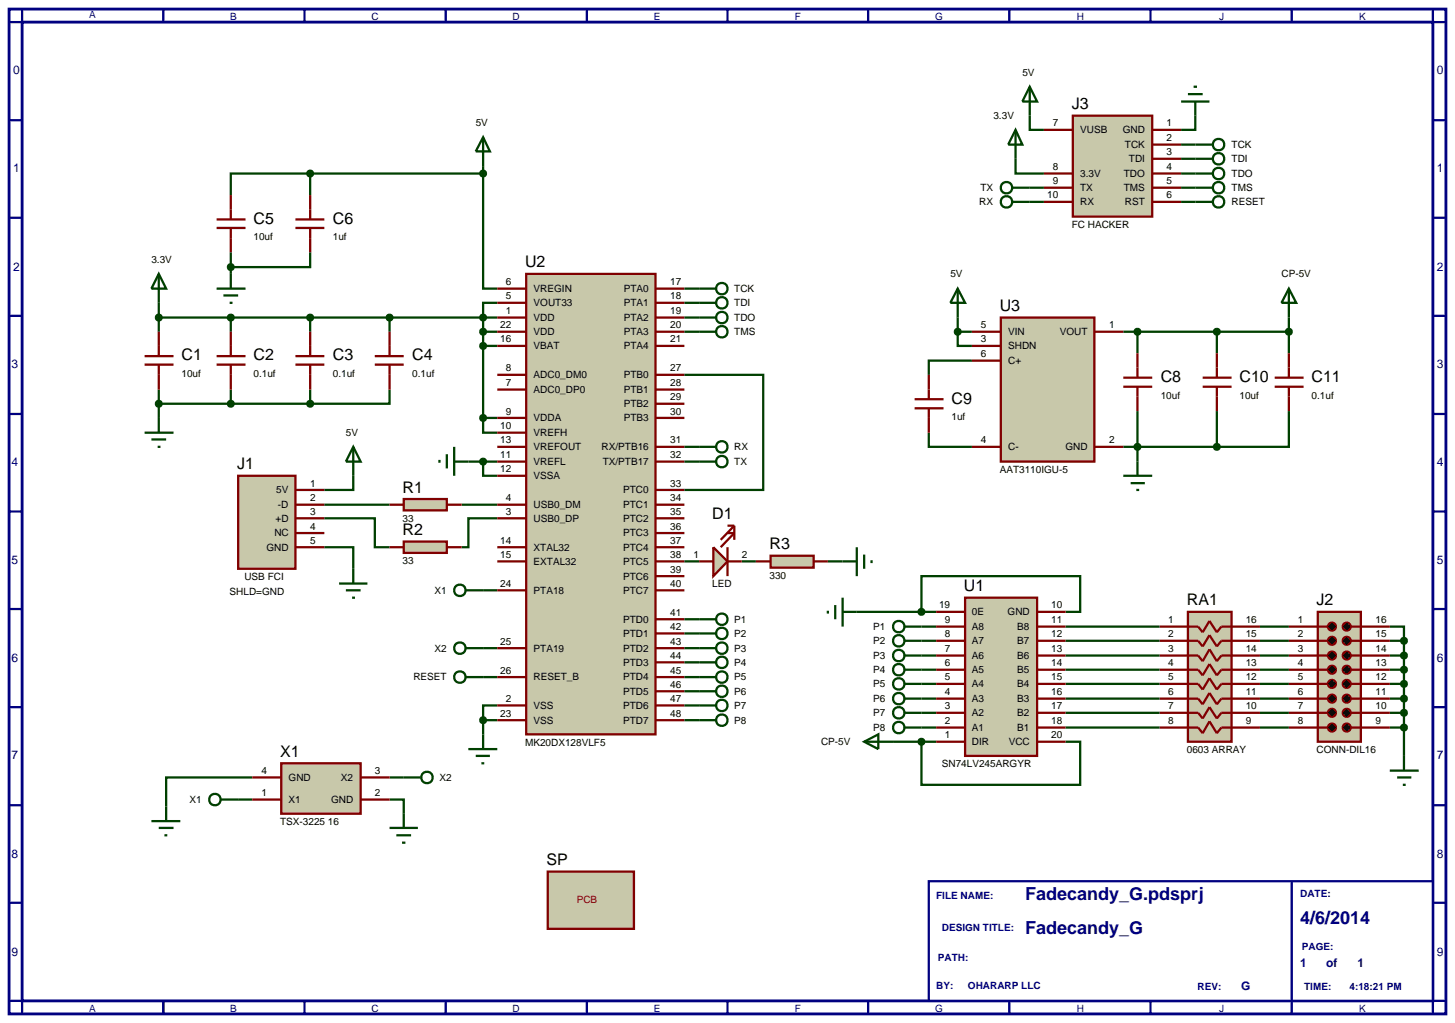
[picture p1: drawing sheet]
<svg xmlns="http://www.w3.org/2000/svg" width="257mm" height="180mm" viewBox="0 0 257 180" stroke-linecap="round" stroke-linejoin="round" font-family="sans-serif">
<path d="M1.6 1.6h253.4v177.2h-253.4zM3.9 3.9h248.8v172.6h-248.8z" fill="none" stroke="#000080" stroke-width=".5"/>
<path d="M3.9 1.6v2.3h-2.3M28.8 1.6v2.3" fill="none" stroke="#000080" stroke-width=".4"/>
<path d="M163.8 155.4h88.9v21.1h-88.9z" fill="#fff" stroke="#000080" stroke-width=".4"/>
<g fill="none" stroke="#000080" stroke-width=".4">
<path d="M53.7 1.6v2.3M78.6 1.6v2.3M103.5 1.6v2.3M128.3 1.6v2.3M153.1 1.6v2.3M178 1.6v2.3M202.9 1.6v2.3M227.8 1.6v2.3M252.7 1.6v2.3h2.3M1.6 21.2h2.3M1.6 38.4h2.3M252.7 21.2h2.3"/>
<path d="M252.7 38.4h2.3M1.6 55.7h2.3M252.7 55.7h2.3M1.6 73h2.3M252.7 73h2.3M1.6 90.2h2.3M252.7 90.2h2.3M1.6 107.4h2.3M252.7 107.4h2.3M1.6 124.7h2.3M252.7 124.7h2.3M1.6 142h2.3"/>
<path d="M1.6 159.2h2.3M227.8 155.4v23.4M252.7 142h2.3M252.7 159.2h2.3M1.6 176.5h2.3v2.3M28.8 176.5v2.3M53.7 176.5v2.3M78.6 176.5v2.3M103.5 176.5v2.3M128.3 176.5v2.3M153.1 176.5v2.3M178 176.5v2.3"/>
<path d="M202.9 176.5v2.3M255 176.5h-2.3v2.3"/>
</g>
<g fill="none" stroke="#004000" stroke-width=".4">
<path d="M54.7 30.6h-14v3.8M54.7 30.6h30.5M54.7 30.6v3.8M85.2 30.6v20.3h2.5M85.2 29.3v1.3M179.1 28v2.6h5M181.6 20.4v2.5h2.5M181.6 33.1h2.5M181.6 35.6h2.5M208.3 33.1h2.5M208.3 35.6h2.5M208.3 25.5h2.5"/>
<path d="M208.3 28h2.5M208.3 30.6h2.5M210.8 20.4v2.5h-2.5M28 56h59.7M28 53.4v5.1M40.7 44.5v3.8M40.7 56v2.5M54.7 44.5v2.6h-14M54.7 56v2.5M68.7 56v2.5M85.2 58.5h2.5M87.7 53.4h-2.5v20.3"/>
<path d="M120.7 56h2.6M120.7 58.5h2.6M120.7 50.9h2.6M120.7 53.4h2.6M168.9 58.5v2.5h2.5M168.9 58.5h2.5M168.9 56v2.5M198.1 58.5h29.2M200.6 58.5v3.8M214.6 58.5v3.8M227.3 56v6.3M28 68.7v5"/>
<path d="M28 71.2h26.7M40.7 68.7v2.5M54.7 68.7v2.5M68.7 68.7v2.5h-14M85.2 73.7v2.6h2.5M85.2 61h2.5M85.2 73.7h2.5M120.7 66.1h13.9v20.3h-13.9M120.7 78.8h2.6M163.8 76.3v2.5h7.6M171.4 63.6h-7.6v2.5M198.1 78.8h16.5"/>
<path d="M200.6 72.5v8.9M214.6 72.5v6.3M227.3 72.5v6.3h-12.7M57.2 91.4h8.9v5.1h2.6M57.2 96.5h5.1v3.8M57.2 89h11.5M62.3 83.9v2.5h-5.1M81.4 89h6.3M82.6 81.4h5.1M85.2 81.4v2.5h2.5M87.7 91.4h-5.1v5.1h-1.2M120.7 81.4h2.6"/>
<path d="M120.7 99h2.6M130.8 99h2.5M146 99h2.6M85.2 119.4h2.5M85.2 114.3h2.5M85.2 104.1h2.5M120.7 119.4h2.6M120.7 109.2h2.6M120.7 111.7h2.6M120.7 114.3h2.6M120.7 116.8h2.6M151.1 107.9h14"/>
<path d="M162.5 107.9v-6.3h28v6.3h-2.6M162.5 110.5h2.6M162.5 113h2.6M162.5 115.6h2.6M162.5 118.1h2.6M187.9 110.5h16.6M187.9 113h16.6M187.9 115.6h16.6M187.9 118.1h16.6M222.2 110.5h5.1M222.2 113h5.1M222.2 115.6h5.1"/>
<path d="M222.2 118.1h5.1M245.1 110.5h2.5v2.5M245.1 113h2.5M245.1 115.6h2.5M245.1 118.1h2.5M247.6 113v20.3M44.5 137.1h-15.2v5.1M68.7 137.1h2.5M85.2 127v2.5M85.2 127h2.5M87.7 124.4h-2.5v2.6M120.7 121.9h2.6"/>
<path d="M120.7 124.4h2.6M120.7 127h2.6M157.5 130.8h7.6M162.5 130.8v7.6h28v-7.6h-2.6M162.5 128.3h2.6M162.5 125.7h2.6M162.5 120.6h2.6M162.5 123.2h2.6M187.9 128.3h16.6M187.9 125.7h16.6M187.9 120.6h16.6M187.9 123.2h16.6"/>
<path d="M222.2 128.3h5.1M222.2 125.7h5.1M222.2 120.6h5.1M222.2 123.2h5.1M245.1 128.3h2.5M245.1 125.7h2.5M245.1 120.6h2.5M245.1 123.2h2.5M42 141h2.5M68.7 141h2.5v2.5"/>
</g>
<path d="M92.8 48.3h22.8v81.2h-22.8z" fill="#c8c8aa" stroke="#800000" stroke-width=".4"/>
<g fill="none" stroke="#800000" stroke-width=".4">
<path d="M87.7 50.9h5.1M87.7 53.4h5.1M87.7 56h5.1M87.7 58.5h5.1M115.6 50.9h5.1M115.6 53.4h5.1M115.6 56h5.1M115.6 58.5h5.1M87.7 61h5.1M87.7 66.1h5.1M87.7 68.7h5.1M87.7 73.7h5.1"/>
<path d="M87.7 76.3h5.1M87.7 78.8h5.1M115.6 61h5.1M115.6 66.1h5.1M115.6 68.7h5.1M115.6 73.7h5.1M115.6 78.8h5.1M115.6 71.2h5.1M87.7 81.4h5.1M87.7 83.9h5.1M87.7 89h5.1M87.7 91.4h5.1"/>
<path d="M87.7 96.5h5.1M87.7 99h5.1M115.6 81.4h5.1M115.6 89h5.1M115.6 91.4h5.1M115.6 96.5h5.1M115.6 99h5.1M115.6 86.4h5.1M115.6 94h5.1M87.7 104.1h5.1M87.7 114.3h5.1M87.7 119.4h5.1"/>
<path d="M115.6 104.1h5.1M115.6 114.3h5.1M115.6 119.4h5.1M115.6 101.6h5.1M115.6 109.2h5.1M115.6 111.7h5.1M115.6 116.8h5.1M87.7 124.4h5.1M87.7 127h5.1M115.6 124.4h5.1M115.6 127h5.1M115.6 121.9h5.1"/>
</g>
<path d="M209.5 107.9h7.7v22.9h-7.7z" fill="#c8c8aa" stroke="#800000" stroke-width=".4"/>
<path d="M204.5 110.5h6.8l.8 1 1.2-2 1.3 2 .8-1h6.8M204.5 113h6.8l.8 1 1.2-2 1.3 2 .8-1h6.8M204.5 115.6h6.8l.8 1 1.2-2.1 1.3 2.1 .8-1h6.8M204.5 118.1h6.8l.8 1 1.2-2 1.3 2 .8-1h6.8M204.5 120.6h6.8l.8 1 1.2-2 1.3 2 .8-1h6.8M204.5 123.2h6.8l.8 1 1.2-2 1.3 2 .8-1h6.8M204.5 125.7h6.8l.8 1 1.2-2 1.3 2 .8-1h6.8M204.5 128.3h6.8l.8 1 1.2-2.1 1.3 2.1 .8-1h6.8" fill="none" stroke="#800000" stroke-width=".4"/>
<path d="M170.2 105.4h12.7v27.9h-12.7z" fill="#c8c8aa" stroke="#800000" stroke-width=".4"/>
<g fill="none" stroke="#800000" stroke-width=".4">
<path d="M165.1 110.5h5.1M165.1 113h5.1M165.1 115.6h5.1M165.1 118.1h5.1M165.1 107.9h5.1M182.9 110.5h5M182.9 113h5M182.9 115.6h5M182.9 118.1h5M182.9 107.9h5M165.1 130.8h5.1M165.1 128.3h5.1"/>
<path d="M165.1 125.7h5.1M165.1 123.2h5.1M165.1 120.6h5.1M182.9 130.8h5M182.9 128.3h5M182.9 125.7h5M182.9 123.2h5M182.9 120.6h5"/>
</g>
<g fill="none" stroke="#004000" stroke-width=".4">
<path d="M85.2 24.2l1.2 2.5h-2.5zM85.2 24.2v5.1M28 48.3l1.3 2.6h-2.6zM28 48.3v5.1M159.5 110.5h3M159.5 113h3M159.5 115.6h3M159.5 118.1h3M159.5 120.6h3M159.5 123.2h3M159.5 125.7h3M159.5 128.3h3"/>
<circle cx="158.5" cy="115.6" r="1.01"/>
<circle cx="158.5" cy="113" r="1.01"/>
<circle cx="158.5" cy="110.5" r="1.01"/>
<circle cx="158.5" cy="118.1" r="1.01"/>
<circle cx="158.5" cy="128.3" r="1.01"/>
<circle cx="158.5" cy="125.7" r="1.01"/>
<circle cx="158.5" cy="123.2" r="1.01"/>
<circle cx="158.5" cy="120.6" r="1.01"/>
</g>
<path d="M84.8 55.7l.4-.2-.5 .5zM85.2 55.5l.4 .2 .1 .3zM85.2 56.5l.5-.5-.1 .3zM84.7 56l.5 .5-.3-.1z" fill="#004000" stroke="#004000" stroke-width=".4"/>
<path d="M84.7 56l.5-.5 .5 .5-.5 .5z" fill="#004000"/>
<path d="M84.8 58.2l.4-.2-.5 .5zM85.2 58l.4 .2 .1 .3zM85.2 59l.5-.5-.1 .3zM84.7 58.5l.5 .5-.3-.1z" fill="#004000" stroke="#004000" stroke-width=".4"/>
<path d="M84.7 58.5l.5-.5 .5 .5-.5 .5z" fill="#004000"/>
<path d="M84.8 60.7l.4-.2-.5 .5zM85.2 60.5l.4 .2 .1 .3zM85.7 61l-.1 .3-.4 .2zM84.7 61l.5 .5-.4-.2z" fill="#004000" stroke="#004000" stroke-width=".4"/>
<path d="M84.7 61l.5-.5 .5 .5-.5 .5z" fill="#004000"/>
<path d="M84.8 73.4l.4-.2-.5 .5zM85.2 73.2l.4 .2 .1 .3zM85.7 73.7l-.1 .3-.4 .2zM84.7 73.7l.5 .5-.4-.2z" fill="#004000" stroke="#004000" stroke-width=".4"/>
<path d="M84.7 73.7l.5-.5 .5 .5-.5 .5z" fill="#004000"/>
<path d="M80.1 78.8v5.1M77.5 81.1v.5M78.8 80.1v2.5M80.1 81.4h2.5" fill="none" stroke="#004000" stroke-width=".4"/>
<path d="M84.8 81.1l.4-.2-.5 .5zM85.2 80.9l.4 .2 .1 .3zM85.2 81.9l.5-.5-.1 .3zM84.7 81.4l.5 .5-.3-.1z" fill="#004000" stroke="#004000" stroke-width=".4"/>
<path d="M84.7 81.4l.5-.5 .5 .5-.5 .5z" fill="#004000"/>
<g fill="none" stroke="#004000" stroke-width=".4">
<path d="M123.3 50.9h3M123.3 53.4h3M123.3 56h3M123.3 58.5h3M123.3 78.8h3M123.3 81.4h3M82.1 119.4h3.1M123.3 119.4h3M123.3 109.2h3M123.3 111.7h3M123.3 114.3h3M123.3 116.8h3"/>
<path d="M123.3 121.9h3M123.3 124.4h3M123.3 127h3"/>
<circle cx="127.3" cy="50.9" r="1.01"/>
<circle cx="127.3" cy="58.5" r="1.01"/>
<circle cx="127.3" cy="53.4" r="1.01"/>
<circle cx="127.3" cy="56" r="1.01"/>
<circle cx="127.3" cy="78.8" r="1.01"/>
<circle cx="127.3" cy="81.4" r="1.01"/>
<circle cx="81.1" cy="119.4" r="1.01"/>
<circle cx="127.3" cy="116.8" r="1.01"/>
<circle cx="127.3" cy="119.4" r="1.01"/>
<circle cx="127.3" cy="109.2" r="1.01"/>
<circle cx="127.3" cy="111.7" r="1.01"/>
<circle cx="127.3" cy="114.3" r="1.01"/>
<circle cx="127.3" cy="121.9" r="1.01"/>
<circle cx="127.3" cy="124.4" r="1.01"/>
<circle cx="127.3" cy="127" r="1.01"/>
</g>
<path d="M71.2 88h7.6v2h-7.6z" fill="#c8c8aa" stroke="#800000" stroke-width=".4"/>
<path d="M68.7 89h2.5M78.8 89h2.6" fill="none" stroke="#800000" stroke-width=".4"/>
<path d="M71.2 95.5h7.6v2h-7.6z" fill="#c8c8aa" stroke="#800000" stroke-width=".4"/>
<path d="M68.7 96.5h2.5M78.8 96.5h2.6" fill="none" stroke="#800000" stroke-width=".4"/>
<path d="M232.4 107.9h7.6v22.9h-7.6z" fill="#c8c8aa" stroke="#800000" stroke-width=".4"/>
<g fill="none" stroke="#800000" stroke-width=".4">
<path d="M227.3 110.5h6.9M227.3 113h6.9M227.3 115.6h6.9M227.3 118.1h6.9M238.2 110.5h6.9M238.2 113h6.9M238.2 115.6h6.9M238.2 118.1h6.9M227.3 120.6h6.9M227.3 123.2h6.9M227.3 125.7h6.9M227.3 128.3h6.9"/>
<path d="M238.2 120.6h6.9M238.2 123.2h6.9M238.2 125.7h6.9M238.2 128.3h6.9"/>
</g>
<g fill="#000" stroke="#800000" stroke-width=".4">
<path d="M234.4 110l.5-.2-.7 .7zM234.9 109.8a.68 .68 0 0 1 .7 .7zM234.9 111.2l.7-.7a.68 .68 0 0 1-.7 .7zM234.2 110.5l.7 .7a.68 .68 0 0 1-.7-.7z"/>
<path d="M234.4 112.5l.5-.2-.7 .7zM234.9 112.3a.68 .68 0 0 1 .7 .7zM234.9 113.7l.7-.7a.68 .68 0 0 1-.7 .7zM234.2 113l.7 .7a.68 .68 0 0 1-.7-.7z"/>
<path d="M234.4 115.1l.5-.2-.7 .7zM234.9 114.9a.68 .68 0 0 1 .7 .7zM234.9 116.3l.7-.7a.68 .68 0 0 1-.7 .7zM234.2 115.6l.7 .7a.68 .68 0 0 1-.7-.7z"/>
<path d="M234.4 117.6l.5-.2-.7 .7zM234.9 117.4a.68 .68 0 0 1 .7 .7zM234.9 118.8l.7-.7a.68 .68 0 0 1-.7 .7zM234.2 118.1l.7 .7a.68 .68 0 0 1-.7-.7z"/>
<path d="M237 110l.5-.2-.7 .7zM237.5 109.8a.68 .68 0 0 1 .7 .7zM238.2 110.5a.68 .68 0 0 1-.7 .7zM236.8 110.5l.7 .7a.68 .68 0 0 1-.7-.7z"/>
<path d="M237 112.5l.5-.2-.7 .7zM237.5 112.3a.68 .68 0 0 1 .7 .7zM237.5 113.7l.7-.7a.68 .68 0 0 1-.7 .7zM236.8 113l.7 .7a.68 .68 0 0 1-.7-.7z"/>
<path d="M237 115.1l.5-.2-.7 .7zM237.5 114.9a.68 .68 0 0 1 .7 .7zM237.5 116.3l.7-.7a.68 .68 0 0 1-.7 .7zM236.8 115.6l.7 .7a.68 .68 0 0 1-.7-.7z"/>
<path d="M237 117.6l.5-.2-.7 .7zM237.5 117.4a.68 .68 0 0 1 .7 .7zM237.5 118.8l.7-.7a.68 .68 0 0 1-.7 .7zM236.8 118.1l.7 .7a.68 .68 0 0 1-.7-.7z"/>
<path d="M234.4 120.1l.5-.2-.7 .7zM234.9 119.9a.68 .68 0 0 1 .7 .7zM234.9 121.3l.7-.7a.68 .68 0 0 1-.7 .7zM234.2 120.6l.7 .7a.68 .68 0 0 1-.7-.7z"/>
<path d="M234.4 122.7l.5-.2-.7 .7zM234.9 122.5a.68 .68 0 0 1 .7 .7zM234.9 123.9l.7-.7a.68 .68 0 0 1-.7 .7zM234.2 123.2l.7 .7a.68 .68 0 0 1-.7-.7z"/>
<path d="M234.4 125.2l.5-.2-.7 .7zM234.9 125a.68 .68 0 0 1 .7 .7zM234.9 126.4l.7-.7a.68 .68 0 0 1-.7 .7zM234.2 125.7l.7 .7a.68 .68 0 0 1-.7-.7z"/>
<path d="M234.4 127.8l.5-.2-.7 .7zM234.9 127.6a.68 .68 0 0 1 .7 .7zM234.9 129l.7-.7a.68 .68 0 0 1-.7 .7zM234.2 128.3l.7 .7a.68 .68 0 0 1-.7-.7z"/>
<path d="M237 120.1l.5-.2-.7 .7zM237.5 119.9a.68 .68 0 0 1 .7 .7zM237.5 121.3l.7-.7a.68 .68 0 0 1-.7 .7zM236.8 120.6l.7 .7a.68 .68 0 0 1-.7-.7z"/>
<path d="M237 122.7l.5-.2-.7 .7zM237.5 122.5a.68 .68 0 0 1 .7 .7zM238.2 123.2a.68 .68 0 0 1-.7 .7zM236.8 123.2l.7 .7a.68 .68 0 0 1-.7-.7z"/>
<path d="M237 125.2l.5-.2-.7 .7zM237.5 125a.68 .68 0 0 1 .7 .7zM237.5 126.4l.7-.7a.68 .68 0 0 1-.7 .7zM236.8 125.7l.7 .7a.68 .68 0 0 1-.7-.7z"/>
<path d="M237 127.8l.5-.2-.7 .7zM237.5 127.6a.68 .68 0 0 1 .7 .7zM237.5 129l.7-.7a.68 .68 0 0 1-.7 .7zM236.8 128.3l.7 .7a.68 .68 0 0 1-.7-.7z"/>
</g>
<g fill="#000">
<path d="M234.9 109.8l.7 .7-.7 .7-.7-.7zM234.9 112.3l.7 .7-.7 .7-.7-.7zM234.9 114.9l.7 .7-.7 .7-.7-.7zM234.9 117.4l.7 .7-.7 .7-.7-.7zM237.5 109.8l.7 .7-.7 .7-.7-.7zM237.5 112.3l.7 .7-.7 .7-.7-.7zM236.8 115.6l.7-.7 .7 .7-.7 .7zM237.5 117.4l.7 .7-.7 .7-.7-.7zM234.9 119.9l.7 .7-.7 .7-.7-.7zM234.9 122.5l.7 .7-.7 .7-.7-.7zM234.9 125l.7 .7-.7 .7-.7-.7zM234.9 127.6l.7 .7-.7 .7-.7-.7z"/>
<path d="M237.5 119.9l.7 .7-.7 .7-.7-.7zM236.8 123.2l.7-.7 .7 .7-.7 .7zM237.5 125l.7 .7-.7 .7-.7-.7zM237.5 127.6l.7 .7-.7 .7-.7-.7z"/>
</g>
<path d="M245.1 135.9h5.1M246.4 137.1h2.5M247.4 138.4h.5M247.6 133.3v2.6" fill="none" stroke="#004000" stroke-width=".4"/>
<path d="M247.3 127.9l.3-.1-.5 .5zM247.6 127.8l.3 .1 .2 .4zM247.6 128.8l.5-.5-.2 .4zM247.1 128.3l.5 .5-.4-.2z" fill="#004000" stroke="#004000" stroke-width=".4"/>
<path d="M247.6 127.8l.5 .5-.5 .5-.5-.5z" fill="#004000"/>
<path d="M247.2 125.4l.4-.2-.5 .5zM247.6 125.2l.4 .2 .1 .3zM247.6 126.2l.5-.5-.2 .4zM247.1 125.7l.5 .5-.4-.2z" fill="#004000" stroke="#004000" stroke-width=".4"/>
<path d="M247.6 125.2l.5 .5-.5 .5-.5-.5z" fill="#004000"/>
<path d="M247.3 122.8l.3-.1-.5 .5zM247.6 122.7l.3 .1 .2 .4zM247.6 123.7l.5-.5-.1 .3zM247.1 123.2l.5 .5-.4-.2z" fill="#004000" stroke="#004000" stroke-width=".4"/>
<path d="M247.6 122.7l.5 .5-.5 .5-.5-.5z" fill="#004000"/>
<path d="M247.3 120.2l.3-.1-.5 .5zM247.6 120.1l.3 .1 .2 .4zM247.6 121.1l.5-.5-.1 .3zM247.1 120.6l.5 .5-.4-.2z" fill="#004000" stroke="#004000" stroke-width=".4"/>
<path d="M247.6 120.1l.5 .5-.5 .5-.5-.5z" fill="#004000"/>
<path d="M247.3 117.7l.3-.1-.5 .5zM247.6 117.6l.4 .2 .1 .3zM247.6 118.6l.5-.5-.2 .4zM247.1 118.1l.5 .5-.4-.2z" fill="#004000" stroke="#004000" stroke-width=".4"/>
<path d="M247.6 117.6l.5 .5-.5 .5-.5-.5z" fill="#004000"/>
<path d="M247.3 115.2l.3-.1-.5 .5zM247.6 115.1l.3 .1 .2 .4zM247.6 116.1l.5-.5-.2 .4zM247.1 115.6l.5 .5-.4-.2z" fill="#004000" stroke="#004000" stroke-width=".4"/>
<path d="M247.6 115.1l.5 .5-.5 .5-.5-.5z" fill="#004000"/>
<path d="M247.2 112.7l.4-.2-.5 .5zM247.6 112.5l.4 .2 .1 .3zM247.6 113.5l.5-.5-.2 .4zM247.1 113l.5 .5-.4-.2z" fill="#004000" stroke="#004000" stroke-width=".4"/>
<path d="M247.6 112.5l.5 .5-.5 .5-.5-.5z" fill="#004000"/>
<path d="M161.3 72h5.1M161.3 70.4h5.1M163.8 66.1v4.3M163.8 72v4.3" fill="none" stroke="#800000" stroke-width=".4"/>
<path d="M176.5 56h16.5v25.4h-16.5z" fill="#c8c8aa" stroke="#800000" stroke-width=".4"/>
<path d="M171.4 58.5h5.1M193 58.5h5.1M171.4 61h5.1M171.4 63.6h5.1M171.4 78.8h5.1M193 78.8h5.1" fill="none" stroke="#800000" stroke-width=".4"/>
<path d="M42 83.9h10.1v16.4h-10.1z" fill="#c8c8aa" stroke="#800000" stroke-width=".4"/>
<path d="M52.1 86.4h5.1M52.1 89h5.1M52.1 91.4h5.1M52.1 94h5.1M52.1 96.5h5.1" fill="none" stroke="#800000" stroke-width=".4"/>
<path d="M168.9 50.9l1.3 2.5h-2.6zM168.9 50.9v5.1M62.3 78.8l1.3 2.6h-2.6zM62.3 78.8v5.1M198.1 83.9h5.1M199.4 85.2h2.5M200.4 86.4h.5M200.6 81.4v2.5M59.8 102.9h5M61 104.1h2.6M62.1 105.4h.5M62.3 100.3v2.6" fill="none" stroke="#004000" stroke-width=".4"/>
<path d="M168.6 58.1l.3-.1-.5 .5zM168.9 58l.4 .2 .1 .3zM169.4 58.5l-.1 .3-.4 .2zM168.4 58.5l.5 .5-.3-.1z" fill="#004000" stroke="#004000" stroke-width=".4"/>
<path d="M168.4 58.5l.5-.5 .5 .5-.5 .5z" fill="#004000"/>
<path d="M198.1 68.2h5.1M198.1 66.6h5.1M200.6 62.3v4.3M200.6 68.2v4.3M212.1 68.2h5.1M212.1 66.6h5.1M214.6 62.3v4.3M214.6 68.2v4.3M224.8 68.2h5.1M224.8 66.6h5.1M227.3 62.3v4.3M227.3 68.2v4.3" fill="none" stroke="#800000" stroke-width=".4"/>
<path d="M200.2 78.5l.4-.2-.5 .5zM200.6 78.3l.4 .2 .1 .3zM200.6 79.3l.5-.5-.1 .3zM200.1 78.8l.5 .5-.4-.2z" fill="#004000" stroke="#004000" stroke-width=".4"/>
<path d="M200.1 78.8l.5-.5 .5 .5-.5 .5z" fill="#004000"/>
<path d="M200.3 58.1l.3-.1-.5 .5zM200.6 58l.4 .2 .1 .3zM200.6 59l.5-.5-.1 .3zM200.1 58.5l.5 .5-.4-.2z" fill="#004000" stroke="#004000" stroke-width=".4"/>
<path d="M200.6 58l.5 .5-.5 .5-.5-.5z" fill="#004000"/>
<path d="M214.3 58.1l.3-.1-.5 .5zM214.6 58l.4 .2 .1 .3zM215.1 58.5l-.1 .3-.4 .2zM214.1 58.5l.5 .5-.4-.2z" fill="#004000" stroke="#004000" stroke-width=".4"/>
<path d="M214.6 58l.5 .5-.5 .5-.5-.5z" fill="#004000"/>
<path d="M214.2 78.5l.4-.2-.5 .5zM214.6 78.3l.4 .2 .1 .3zM215.1 78.8l-.1 .3-.4 .2zM214.1 78.8l.5 .5-.4-.2z" fill="#004000" stroke="#004000" stroke-width=".4"/>
<path d="M214.1 78.8l.5-.5 .5 .5-.5 .5z" fill="#004000"/>
<path d="M181.6 15.3l1.3 2.6h-2.6zM181.6 15.3v5.1M227.3 50.9l1.3 2.5h-2.6zM227.3 50.9v5.1" fill="none" stroke="#004000" stroke-width=".4"/>
<path d="M227 58.1l.3-.1-.5 .5zM227.3 58l.4 .2 .1 .3zM227.8 58.5l-.1 .3-.4 .2zM226.8 58.5l.5 .5-.4-.2z" fill="#004000" stroke="#004000" stroke-width=".4"/>
<path d="M227.3 58l.5 .5-.5 .5-.5-.5z" fill="#004000"/>
<g fill="none" stroke="#004000" stroke-width=".4">
<path d="M208.3 17.9h5M209.5 16.6h2.6M210.5 15.3h.6M210.8 17.9v2.5M178.5 33.1h3.1M178.5 35.6h3.1M179.1 22.9l1.2 2.6h-2.5zM179.1 22.9v5.1M210.8 25.5h3M210.8 28h3M210.8 30.6h3M210.8 33.1h3"/>
<path d="M210.8 35.6h3"/>
<circle cx="177.5" cy="35.6" r="1.01"/>
<circle cx="177.5" cy="33.1" r="1.01"/>
<circle cx="214.9" cy="35.6" r="1.01"/>
<circle cx="214.9" cy="25.5" r="1.01"/>
<circle cx="214.9" cy="33.1" r="1.01"/>
<circle cx="214.9" cy="28" r="1.01"/>
<circle cx="214.9" cy="30.6" r="1.01"/>
</g>
<path d="M189.2 20.4h14v17.8h-14z" fill="#c8c8aa" stroke="#800000" stroke-width=".4"/>
<g fill="none" stroke="#800000" stroke-width=".4">
<path d="M184.1 22.9h5.1M184.1 30.6h5.1M184.1 33.1h5.1M184.1 35.6h5.1M203.2 22.9h5.1M203.2 30.6h5.1M203.2 33.1h5.1M203.2 35.6h5.1M203.2 25.5h5.1M203.2 28h5.1M28 58.5v4.3M40.7 58.5v4.3"/>
<path d="M54.7 58.5v4.3M68.7 58.5v4.3M25.5 64.3h5.1M25.5 62.8h5.1M28 64.3v4.4M38.2 64.3h5.1M38.2 62.8h5.1M40.7 64.3v4.4M52.1 64.3h5.1M52.1 62.8h5.1M54.7 64.3v4.4M66.1 64.3h5.1"/>
<path d="M66.1 62.8h5.1M68.7 64.3v4.4"/>
</g>
<g fill="none" stroke="#004000" stroke-width=".4">
<path d="M25.5 76.3h5.1M26.7 77.5h2.6M27.8 78.8h.5M28 73.7v2.6M82.1 104.1h3.1M82.1 114.3h3.1M71.2 137.1h3M26.7 144.8h5.1M28 146h2.6M29 147.3h.5M29.3 142.2v2.6M38.9 141h3.1"/>
<path d="M68.7 146h5M69.9 147.3h2.6M70.9 148.6h.6M71.2 143.5v2.5"/>
<circle cx="81.1" cy="114.3" r="1.01"/>
<circle cx="81.1" cy="104.1" r="1.01"/>
<circle cx="75.3" cy="137.1" r="1.01"/>
<circle cx="37.9" cy="141" r="1.01"/>
</g>
<path d="M27.7 70.8l.3-.1-.5 .5zM28 70.7l.4 .2 .1 .3zM28 71.7l.5-.5-.1 .3zM27.5 71.2l.5 .5-.4-.2z" fill="#004000" stroke="#004000" stroke-width=".4"/>
<path d="M28 70.7l.5 .5-.5 .5-.5-.5z" fill="#004000"/>
<path d="M40.4 70.8l.3-.1-.5 .5zM40.7 70.7l.4 .2 .1 .3zM40.7 71.7l.5-.5-.1 .3zM40.2 71.2l.5 .5-.4-.2z" fill="#004000" stroke="#004000" stroke-width=".4"/>
<path d="M40.7 70.7l.5 .5-.5 .5-.5-.5z" fill="#004000"/>
<path d="M54.4 70.8l.3-.1-.5 .5zM54.7 70.7l.3 .1 .2 .4zM54.7 71.7l.5-.5-.2 .4zM54.2 71.2l.5 .5-.4-.2z" fill="#004000" stroke="#004000" stroke-width=".4"/>
<path d="M54.7 70.7l.5 .5-.5 .5-.5-.5z" fill="#004000"/>
<path d="M40.3 55.7l.4-.2-.5 .5zM40.7 55.5l.4 .2 .1 .3zM40.7 56.5l.5-.5-.1 .3zM40.2 56l.5 .5-.4-.2z" fill="#004000" stroke="#004000" stroke-width=".4"/>
<path d="M40.2 56l.5-.5 .5 .5-.5 .5z" fill="#004000"/>
<path d="M54.3 55.7l.4-.2-.5 .5zM54.7 55.5l.3 .1 .2 .4zM54.7 56.5l.5-.5-.2 .4zM54.2 56l.5 .5-.4-.2z" fill="#004000" stroke="#004000" stroke-width=".4"/>
<path d="M54.2 56l.5-.5 .5 .5-.5 .5z" fill="#004000"/>
<path d="M68.3 55.7l.4-.2-.5 .5zM68.7 55.5l.3 .1 .2 .4zM69.2 56l-.2 .4-.3 .1zM68.2 56l.5 .5-.4-.2z" fill="#004000" stroke="#004000" stroke-width=".4"/>
<path d="M68.2 56l.5-.5 .5 .5-.5 .5z" fill="#004000"/>
<path d="M27.6 55.7l.4-.2-.5 .5zM28 55.5l.4 .2 .1 .3zM28 56.5l.5-.5-.1 .3zM27.5 56l.5 .5-.4-.2z" fill="#004000" stroke="#004000" stroke-width=".4"/>
<path d="M27.5 56l.5-.5 .5 .5-.5 .5z" fill="#004000"/>
<path d="M38.2 38.7h5.1M40.7 34.4v4.3M52.1 38.7h5.1M54.7 34.4v4.3M38.2 40.2h5.1M40.7 40.2v4.3M52.1 40.2h5.1M54.7 40.2v4.3" fill="none" stroke="#800000" stroke-width=".4"/>
<path d="M38.2 50.9h5.1M39.4 52.1h2.6M40.5 53.4h.5M40.7 48.3v2.6" fill="none" stroke="#004000" stroke-width=".4"/>
<path d="M40.4 46.7l.3-.1-.5 .5zM40.7 46.6l.4 .2 .1 .3zM40.7 47.6l.5-.5-.1 .3zM40.2 47.1l.5 .5-.4-.2z" fill="#004000" stroke="#004000" stroke-width=".4"/>
<path d="M40.7 46.6l.5 .5-.5 .5-.5-.5z" fill="#004000"/>
<path d="M84.8 30.3l.4-.2-.5 .5zM85.2 30.1l.4 .2 .1 .3zM85.2 31.1l.5-.5-.1 .3zM84.7 30.6l.5 .5-.3-.1z" fill="#004000" stroke="#004000" stroke-width=".4"/>
<path d="M84.7 30.6l.5-.5 .5 .5-.5 .5z" fill="#004000"/>
<path d="M54.3 30.3l.4-.2-.5 .5zM54.7 30.1l.3 .1 .2 .4zM54.7 31.1l.5-.5-.2 .4zM54.2 30.6l.5 .5-.4-.2z" fill="#004000" stroke="#004000" stroke-width=".4"/>
<path d="M54.2 30.6l.5-.5 .5 .5-.5 .5z" fill="#004000"/>
<path d="M125.8 96.5l2.5 2.5-2.5 2.6z" fill="#c8c8aa" stroke="#800000" stroke-width=".4"/>
<path d="M123.3 99h2.5M128.3 96.5v5.1M128.3 94h1.2l-2.4 2.5M128.3 92.7h1.2M128.3 99h2.5M129.5 92.7l-2.4 2.5M129.5 92.7v2.5" fill="none" stroke="#800000" stroke-width=".4"/>
<path d="M135.9 98h7.6v2.1h-7.6z" fill="#c8c8aa" stroke="#800000" stroke-width=".4"/>
<path d="M133.3 99h2.6M143.5 99h2.5" fill="none" stroke="#800000" stroke-width=".4"/>
<path d="M148.6 99h2.5M151.1 96.5v5.1M152.4 97.8v2.5M153.7 98.8v.5M82.6 132.1h5.1M83.9 133.3h2.5M84.9 134.6h.5M85.2 129.5v2.6" fill="none" stroke="#004000" stroke-width=".4"/>
<path d="M84.8 126.7l.4-.2-.5 .5zM85.2 126.5l.3 .1 .2 .4zM85.2 127.5l.5-.5-.2 .4zM84.7 127l.5 .5-.3-.1z" fill="#004000" stroke="#004000" stroke-width=".4"/>
<path d="M84.7 127l.5-.5 .5 .5-.5 .5z" fill="#004000"/>
<path d="M49.6 134.6h14v8.9h-14z" fill="#c8c8aa" stroke="#800000" stroke-width=".4"/>
<path d="M44.5 137.1h5.1M63.6 137.1h5.1M44.5 141h5.1M63.6 141h5.1" fill="none" stroke="#800000" stroke-width=".4"/>
<path d="M146 107.7v.5M147.3 106.7v2.5M148.6 107.9h2.5M148.6 105.4v5.1M152.4 130.8l2.5-1.3v2.6zM152.4 130.8h5.1" fill="none" stroke="#004000" stroke-width=".4"/>
<path d="M162.2 107.5l.3-.1-.5 .5zM162.5 107.4l.3 .1 .2 .4zM163 107.9l-.1 .3-.4 .2zM162 107.9l.5 .5-.4-.2z" fill="#004000" stroke="#004000" stroke-width=".4"/>
<path d="M162.5 107.4l.5 .5-.5 .5-.5-.5z" fill="#004000"/>
<path d="M162.2 130.4l.3-.1-.5 .5zM162.5 130.3l.4 .2 .1 .3zM163 130.8l-.2 .4-.3 .1zM162 130.8l.5 .5-.3-.1z" fill="#004000" stroke="#004000" stroke-width=".4"/>
<path d="M162.5 130.3l.5 .5-.5 .5-.5-.5z" fill="#004000"/>
<path d="M96.6 153.7h15.2v10.1h-15.2z" fill="#c8c8aa" stroke="#800000" stroke-width=".4"/>
<g font-size="3.2" fill="#000080">
<text x="180.8" y="158.8">Fadecandy_G.pdsprj</text>
<text x="180.8" y="164.7">Fadecandy_G</text>
<text x="229.3" y="162.9">4/6/2014</text>
</g>
<g font-size="2.8">
<text x="189" y="19.3">J3</text>
<text x="44.7" y="39.5">C5</text>
<text x="58.7" y="39.5">C6</text>
<text x="92.6" y="47.2">U2</text>
<text x="176.3" y="54.9">U3</text>
<text x="32" y="63.6">C1</text>
<text x="44.7" y="63.6">C2</text>
<text x="58.7" y="63.6">C3</text>
<text x="72.7" y="63.6">C4</text>
<text x="167.8" y="71.3">C9</text>
<text x="204.7" y="67.4">C8</text>
<text x="218.6" y="67.4">C10</text>
<text x="231.3" y="67.4">C11</text>
<text x="41.8" y="82.8">J1</text>
<text x="71" y="86.9">R1</text>
<text x="71" y="94.4">R2</text>
<text x="125.6" y="91.6">D1</text>
<text x="135.7" y="96.9">R3</text>
<text x="170" y="104.3">U1</text>
<text x="209.3" y="106.8">RA1</text>
<text x="232.2" y="106.8">J2</text>
<text x="49.4" y="133.5">X1</text>
<text x="96.4" y="152.5">SP</text>
</g>
<g font-size="2.1" fill="#000080">
<text x="2.3" y="13.1">0</text>
<text x="253.4" y="13.1">0</text>
<text x="2.3" y="30.4">1</text>
<text x="253.4" y="30.4">1</text>
<text x="2.3" y="47.7">2</text>
<text x="253.4" y="47.7">2</text>
<text x="2" y="64.9">3</text>
<text x="253.4" y="64.9">3</text>
<text x="2" y="82.2">4</text>
<text x="253.4" y="82.2">4</text>
<text x="2" y="99.4">5</text>
<text x="253.4" y="99.4">5</text>
<text x="2" y="116.7">6</text>
<text x="253.4" y="116.7">6</text>
<text x="2" y="133.9">7</text>
<text x="253.4" y="133.9">7</text>
<text x="2" y="151.2">8</text>
<text x="253.4" y="151.2">8</text>
<text x="2" y="168.5">9</text>
<text x="229.3" y="170.5">1</text>
<text x="233.9" y="170.5">of</text>
<text x="239.4" y="170.5">1</text>
<text x="253.4" y="168.5">9</text>
<text x="218.9" y="174.6">G</text>
</g>
<g font-size="1.8" fill="#000080">
<text x="15.7" y="3.2">A</text>
<text x="40.6" y="3.5">B</text>
<text x="65.5" y="3.5">C</text>
<text x="90.4" y="3.5">D</text>
<text x="115.3" y="3.5">E</text>
<text x="140.2" y="3.5">F</text>
<text x="164.9" y="3.5">G</text>
<text x="189.9" y="3.5">H</text>
<text x="215" y="3.5">J</text>
<text x="239.7" y="3.5">K</text>
<text x="165.1" y="158.6">FILE NAME:</text>
<text x="229.3" y="158.1">DATE:</text>
<text x="166.1" y="164.2">DESIGN TITLE:</text>
<text x="229.6" y="167.5">PAGE:</text>
<text x="165.4" y="169.5">PATH:</text>
<text x="15.7" y="178.4">A</text>
<text x="40.6" y="178.4">B</text>
<text x="65.5" y="178.4">C</text>
<text x="90.4" y="178.4">D</text>
<text x="115.3" y="178.4">E</text>
<text x="140.2" y="178.4">F</text>
<text x="164.9" y="178.4">G</text>
<text x="165.1" y="174.4">BY:</text>
<text x="170.7" y="174.4">OHARARP LLC</text>
<text x="189.9" y="178.4">H</text>
<text x="211.2" y="174.6">REV:</text>
<text x="215" y="178.4">J</text>
<text x="230" y="174.6">TIME:</text>
<text x="238" y="174.6">4:18:21 PM</text>
<text x="239.7" y="178.4">K</text>
</g>
<g font-size="1.8">
<text x="180.3" y="13.4">5V</text>
<text x="83.9" y="22.3">5V</text>
<text x="175.2" y="21">3.3V</text>
<text x="185.7" y="22.3">7</text>
<text x="190.5" y="23.5">VUSB</text>
<text x="198" y="23.5">GND</text>
<text x="205.7" y="22.3">1</text>
<text x="185.7" y="30">8</text>
<text x="198.4" y="26.1">TCK</text>
<text x="199.1" y="28.6">TDI</text>
<text x="205.7" y="24.9">2</text>
<text x="205.7" y="27.4">3</text>
<text x="205.7" y="30">4</text>
<text x="217.2" y="26.1">TCK</text>
<text x="217.2" y="28.6">TDI</text>
<text x="172.9" y="33.7">TX</text>
<text x="184.7" y="35">10</text>
<text x="185.7" y="32.5">9</text>
<text x="190.5" y="31.2">3.3V</text>
<text x="190.5" y="33.7">TX</text>
<text x="198.2" y="31.2">TDO</text>
<text x="198.2" y="33.7">TMS</text>
<text x="205.7" y="32.5">5</text>
<text x="205.7" y="35">6</text>
<text x="217.2" y="31.2">TDO</text>
<text x="217.2" y="33.7">TMS</text>
<text x="172.7" y="36.2">RX</text>
<text x="189" y="40.2">FC HACKER</text>
<text x="190.5" y="36.2">RX</text>
<text x="198.4" y="36.2">RST</text>
<text x="217.2" y="36.2">RESET</text>
<text x="26.7" y="46.4">3.3V</text>
<text x="44.7" y="42.3">10uf</text>
<text x="58.7" y="42.3">1uf</text>
<text x="89.2" y="50.3">6</text>
<text x="89.2" y="52.8">5</text>
<text x="94.1" y="51.5">VREGIN</text>
<text x="94.1" y="54">VOUT33</text>
<text x="110" y="51.5">PTA0</text>
<text x="110" y="54">PTA1</text>
<text x="118.2" y="50.3">17</text>
<text x="118.2" y="52.8">18</text>
<text x="129.5" y="51.5">TCK</text>
<text x="129.5" y="54">TDI</text>
<text x="167.6" y="48.9">5V</text>
<text x="226" y="48.9">CP-5V</text>
<text x="88.2" y="57.9">22</text>
<text x="89.2" y="55.4">1</text>
<text x="94.1" y="56.6">VDD</text>
<text x="94.1" y="59.1">VDD</text>
<text x="110" y="56.6">PTA2</text>
<text x="110" y="59.1">PTA3</text>
<text x="118.2" y="55.4">19</text>
<text x="118.2" y="57.9">20</text>
<text x="129.5" y="56.6">TDO</text>
<text x="129.5" y="59.1">TMS</text>
<text x="173" y="57.9">5</text>
<text x="177.8" y="59.1">VIN</text>
<text x="186.9" y="59.1">VOUT</text>
<text x="195.6" y="57.9">1</text>
<text x="88.2" y="60.4">16</text>
<text x="89.2" y="65.5">8</text>
<text x="94.1" y="61.6">VBAT</text>
<text x="110" y="61.6">PTA4</text>
<text x="118.2" y="60.4">21</text>
<text x="118.2" y="65.5">27</text>
<text x="173" y="60.4">3</text>
<text x="173" y="63">6</text>
<text x="177.8" y="61.6">SHDN</text>
<text x="177.8" y="64.2">C+</text>
<text x="32" y="66.4">10uf</text>
<text x="44.7" y="66.4">0.1uf</text>
<text x="58.7" y="66.4">0.1uf</text>
<text x="72.7" y="66.4">0.1uf</text>
<text x="89.2" y="68.1">7</text>
<text x="94.1" y="66.7">ADC0_DM0</text>
<text x="94.1" y="69.3">ADC0_DP0</text>
<text x="110" y="66.7">PTB0</text>
<text x="110" y="69.3">PTB1</text>
<text x="110" y="71.8">PTB2</text>
<text x="118.2" y="68.1">28</text>
<text x="118.2" y="70.6">29</text>
<text x="204.7" y="70.3">10uf</text>
<text x="218.6" y="70.3">10uf</text>
<text x="231.3" y="70.3">0.1uf</text>
<text x="61" y="76.9">5V</text>
<text x="88.2" y="75.7">10</text>
<text x="89.2" y="73.1">9</text>
<text x="94.1" y="74.3">VDDA</text>
<text x="94.1" y="76.9">VREFH</text>
<text x="110" y="74.3">PTB3</text>
<text x="118.2" y="73.1">30</text>
<text x="167.8" y="74.1">1uf</text>
<text x="88.2" y="78.2">13</text>
<text x="88.2" y="80.8">11</text>
<text x="88.2" y="83.3">12</text>
<text x="94.1" y="79.4">VREFOUT</text>
<text x="94.1" y="82">VREFL</text>
<text x="106.1" y="79.4">RX/PTB16</text>
<text x="106.3" y="82">TX/PTB17</text>
<text x="118.2" y="78.2">31</text>
<text x="118.2" y="80.8">32</text>
<text x="129.5" y="79.4">RX</text>
<text x="129.5" y="82">TX</text>
<text x="173" y="78.2">4</text>
<text x="176.3" y="83.4">AAT3110IGU-5</text>
<text x="177.8" y="79.4">C-</text>
<text x="187.9" y="79.4">GND</text>
<text x="195.6" y="78.2">2</text>
<text x="48.7" y="87">5V</text>
<text x="49" y="89.6">-D</text>
<text x="54.7" y="85.8">1</text>
<text x="54.7" y="88.4">2</text>
<text x="89.2" y="88.4">4</text>
<text x="94.1" y="84.5">VSSA</text>
<text x="94.1" y="89.6">USB0_DM</text>
<text x="109.9" y="87">PTC0</text>
<text x="109.9" y="89.6">PTC1</text>
<text x="118.2" y="85.8">33</text>
<text x="118.2" y="88.4">34</text>
<text x="48.4" y="94.6">NC</text>
<text x="48.6" y="92">+D</text>
<text x="54.7" y="90.8">3</text>
<text x="54.7" y="93.4">4</text>
<text x="54.7" y="95.9">5</text>
<text x="71" y="92">33</text>
<text x="88.2" y="95.9">14</text>
<text x="89.2" y="90.8">3</text>
<text x="94.1" y="92">USB0_DP</text>
<text x="109.9" y="92">PTC2</text>
<text x="109.9" y="94.6">PTC3</text>
<text x="118.2" y="90.8">35</text>
<text x="118.2" y="93.4">36</text>
<text x="118.2" y="95.9">37</text>
<text x="47" y="97.1">GND</text>
<text x="71" y="99.5">33</text>
<text x="88.2" y="98.4">15</text>
<text x="94.1" y="97.1">XTAL32</text>
<text x="94.1" y="99.6">EXTAL32</text>
<text x="109.9" y="97.1">PTC4</text>
<text x="109.9" y="99.6">PTC5</text>
<text x="118.2" y="98.4">38</text>
<text x="118.2" y="101">39</text>
<text x="122.3" y="98.4">1</text>
<text x="130.8" y="98.4">2</text>
<text x="40.5" y="104.9">SHLD=GND</text>
<text x="43.1" y="102.3">USB FCI</text>
<text x="76.6" y="104.7">X1</text>
<text x="88.2" y="103.5">24</text>
<text x="94.1" y="104.7">PTA18</text>
<text x="109.9" y="102.2">PTC6</text>
<text x="109.9" y="104.7">PTC7</text>
<text x="118.2" y="103.5">40</text>
<text x="125.6" y="103.6">LED</text>
<text x="135.7" y="102.1">330</text>
<text x="165.6" y="107.3">19</text>
<text x="185.4" y="107.3">10</text>
<text x="88.2" y="113.7">25</text>
<text x="109.9" y="109.8">PTD0</text>
<text x="109.9" y="112.3">PTD1</text>
<text x="118.2" y="108.6">41</text>
<text x="118.2" y="111.1">42</text>
<text x="118.2" y="113.7">43</text>
<text x="129.5" y="109.8">P1</text>
<text x="129.5" y="112.3">P2</text>
<text x="154" y="111.1">P1</text>
<text x="154" y="113.6">P2</text>
<text x="166.6" y="109.9">9</text>
<text x="166.6" y="112.4">8</text>
<text x="171.4" y="108.5">0E</text>
<text x="171.4" y="111.1">A8</text>
<text x="171.4" y="113.6">A7</text>
<text x="177.7" y="108.5">GND</text>
<text x="179.4" y="111.1">B8</text>
<text x="179.4" y="113.6">B7</text>
<text x="185.4" y="109.9">11</text>
<text x="185.4" y="112.4">12</text>
<text x="206" y="109.9">1</text>
<text x="206" y="112.4">2</text>
<text x="219.7" y="109.9">16</text>
<text x="219.7" y="112.4">15</text>
<text x="228.9" y="109.9">1</text>
<text x="228.9" y="112.4">2</text>
<text x="242.6" y="109.9">16</text>
<text x="242.6" y="112.4">15</text>
<text x="72.9" y="120">RESET</text>
<text x="76.6" y="114.9">X2</text>
<text x="88.2" y="118.8">26</text>
<text x="94.1" y="114.9">PTA19</text>
<text x="94.1" y="120">RESET_B</text>
<text x="109.9" y="114.9">PTD2</text>
<text x="109.9" y="117.4">PTD3</text>
<text x="109.9" y="120">PTD4</text>
<text x="118.2" y="116.2">44</text>
<text x="118.2" y="118.8">45</text>
<text x="129.5" y="114.9">P3</text>
<text x="129.5" y="117.4">P4</text>
<text x="129.5" y="120">P5</text>
<text x="154" y="116.2">P3</text>
<text x="154" y="118.7">P4</text>
<text x="166.6" y="120">5</text>
<text x="166.6" y="115">7</text>
<text x="166.6" y="117.5">6</text>
<text x="171.4" y="116.2">A6</text>
<text x="171.4" y="118.7">A5</text>
<text x="179.4" y="116.2">B6</text>
<text x="179.4" y="118.7">B5</text>
<text x="185.4" y="115">13</text>
<text x="185.4" y="117.5">14</text>
<text x="185.4" y="120">15</text>
<text x="206" y="115">3</text>
<text x="206" y="117.5">4</text>
<text x="206" y="120">5</text>
<text x="219.7" y="115">14</text>
<text x="219.7" y="117.5">13</text>
<text x="219.7" y="120">12</text>
<text x="228.9" y="115">3</text>
<text x="228.9" y="117.5">4</text>
<text x="228.9" y="120">5</text>
<text x="242.6" y="115">14</text>
<text x="242.6" y="117.5">13</text>
<text x="242.6" y="120">12</text>
<text x="89.2" y="123.8">2</text>
<text x="94.1" y="125">VSS</text>
<text x="109.9" y="122.5">PTD5</text>
<text x="109.9" y="125">PTD6</text>
<text x="118.2" y="121.3">46</text>
<text x="118.2" y="123.8">47</text>
<text x="129.5" y="122.5">P6</text>
<text x="129.5" y="125">P7</text>
<text x="154" y="121.2">P5</text>
<text x="154" y="123.8">P6</text>
<text x="166.6" y="125.1">3</text>
<text x="166.6" y="122.6">4</text>
<text x="171.4" y="123.8">A3</text>
<text x="171.4" y="121.2">A4</text>
<text x="179.4" y="121.2">B4</text>
<text x="179.4" y="123.8">B3</text>
<text x="185.4" y="125.1">17</text>
<text x="185.4" y="122.6">16</text>
<text x="206" y="122.6">6</text>
<text x="206" y="125.1">7</text>
<text x="219.7" y="122.6">11</text>
<text x="219.7" y="125.1">10</text>
<text x="228.9" y="122.6">6</text>
<text x="228.9" y="125.1">7</text>
<text x="242.6" y="122.6">11</text>
<text x="242.6" y="125.1">10</text>
<text x="88.2" y="126.4">23</text>
<text x="92.6" y="131.5">MK20DX128VLF5</text>
<text x="94.1" y="127.6">VSS</text>
<text x="109.9" y="127.6">PTD7</text>
<text x="118.2" y="126.4">48</text>
<text x="129.5" y="127.6">P8</text>
<text x="144.8" y="131.4">CP-5V</text>
<text x="154" y="126.3">P7</text>
<text x="154" y="128.9">P8</text>
<text x="166.6" y="130.2">1</text>
<text x="166.6" y="127.7">2</text>
<text x="171.4" y="131.4">DIR</text>
<text x="171.4" y="128.9">A1</text>
<text x="171.4" y="126.3">A2</text>
<text x="177.9" y="131.4">VCC</text>
<text x="179.4" y="128.9">B1</text>
<text x="179.4" y="126.3">B2</text>
<text x="185.4" y="130.2">20</text>
<text x="185.4" y="127.7">18</text>
<text x="206" y="127.7">8</text>
<text x="219.7" y="127.7">9</text>
<text x="228.9" y="127.7">8</text>
<text x="242.6" y="127.7">9</text>
<text x="46.1" y="136.5">4</text>
<text x="50.9" y="137.7">GND</text>
<text x="60.1" y="137.7">X2</text>
<text x="66.1" y="136.5">3</text>
<text x="77.5" y="137.7">X2</text>
<text x="166.1" y="135.3">SN74LV245ARGYR</text>
<text x="209.3" y="132.8">0603 ARRAY</text>
<text x="232.2" y="132.8">CONN-DIL16</text>
<text x="33.4" y="141.6">X1</text>
<text x="46.1" y="140.4">1</text>
<text x="50.9" y="141.6">X1</text>
<text x="58.4" y="141.6">GND</text>
<text x="66.1" y="140.4">2</text>
<text x="49.4" y="145.5">TSX-3225 16</text>
</g>
<text font-size="1.8" fill="#800000" x="101.7" y="159.3">PCB</text>
</svg>
